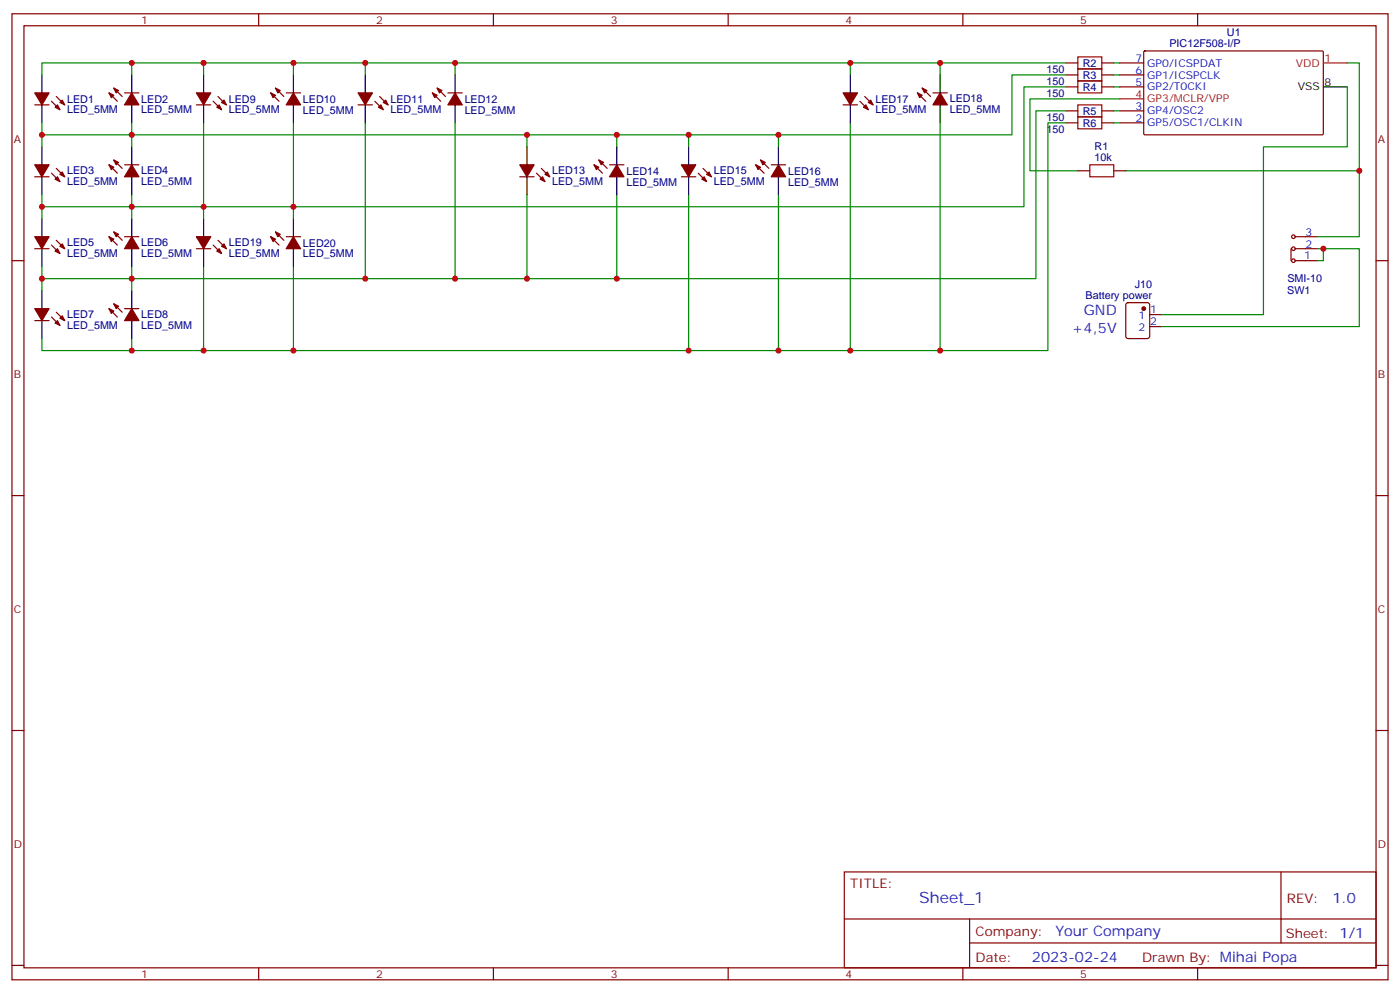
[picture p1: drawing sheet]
<svg xmlns="http://www.w3.org/2000/svg" width="412mm" height="292mm" viewBox="0 0 412 292" stroke-linecap="round" stroke-linejoin="round" font-family="sans-serif">
<g fill="none" stroke="#870000" stroke-width=".35">
<path d="M3.5 4.1h405.4v284.3h-405.4zM7.1 7.6h398.2v277.3h-398.2zM76.2 4.1v3.5M145.3 4.1v3.5M214.5 4.1v3.5M283.6 4.1v3.5M314 18.5h3.5M324.6 18.5h3.5M329.8 18.5h7.1M337 15.2l.3-.2h52.3l.2 .3v24.2l-.3 .2-52.4-.1-.2-.3zM352.8 4.1v3.5M10.2 30.9h4.3"/>
<path d="M15.2 29.8l2.4 2.5M16.6 28.4l2.4 2.5M32.1 27.3l2.5 2.5M33.5 25.9l2.5 2.5M36.7 27.3h4.2M57.9 30.9h4.2M62.8 29.8l2.5 2.5M64.2 28.4l2.5 2.5M79.7 27.3l2.5 2.5M81.1 25.9l2.5 2.5M84.3 27.3h4.2M105.5 30.9h4.2"/>
<path d="M110.4 29.8l2.5 2.5M111.8 28.4l2.5 2.5M127.4 27.3l2.4 2.5M128.8 25.9l2.4 2.5M131.9 27.3h4.3M248.4 30.9h4.2M253.3 29.8l2.5 2.5M254.7 28.4l2.5 2.5M270.2 27.3l2.5 2.5M271.6 25.9l2.5 2.5M274.8 27.3h4.2M314 36.2h3.5"/>
<path d="M314 32.6h3.5M314 25.6h3.5M314 22h3.5M324.6 36.2h3.5M324.6 32.6h3.5M324.6 25.6h3.5M324.6 22h3.5M329.8 36.2h7.1M329.8 32.6h7.1M329.8 25.6h7.1M329.8 22h7.1M10.2 52h4.3"/>
<path d="M15.2 51l2.4 2.4M16.6 49.6l2.4 2.4M32.1 48.5l2.5 2.5M33.5 47.1l2.5 2.5M36.7 48.5h4.2M153.1 52h4.2M158 51l2.5 2.4M159.5 49.6l2.4 2.4M175 48.5l2.4 2.5M176.4 47.1l2.5 2.5M179.6 48.5h4.2M200.7 52h4.3"/>
<path d="M205.7 51l2.4 2.4M207.1 49.6l2.4 2.4M222.6 48.5l2.5 2.5M224 47.1l2.5 2.5M227.2 48.5h4.2M317.5 50.3h3.5M328.1 50.3h3.5M3.5 76.7h3.6M10.2 73.2h4.3M15.2 72.1l2.4 2.5M16.6 70.7l2.4 2.5M32.1 69.7l2.5 2.4"/>
<path d="M33.5 68.3l2.5 2.4M36.7 69.7h4.2M57.9 73.2h4.2M62.8 72.1l2.5 2.5M64.2 70.7l2.5 2.5M79.7 69.7l2.5 2.4M81.1 68.3l2.5 2.4M84.3 69.7h4.2M380.3 73.2v3.5M381.7 76.7h6.4M381.7 69.7h6.4M381.7 73.2h6.4"/>
<path d="M405.3 76.7h3.6M10.2 94.4h4.3M15.2 93.3l2.4 2.5M16.6 91.9l2.4 2.5M32.1 90.8l2.5 2.5M33.5 89.4l2.5 2.5M36.7 90.8h4.2M331.8 89.3l.5-.2h5.7l.6 .4 .1 9.5-.5 .6-5.9 .1-.6-.5-.1-9.4zM338.7 92.6h3.5M338.7 96.1h3.5M3.5 145.9h3.6M405.3 145.9h3.6"/>
<path d="M3.5 215h3.6M405.3 215h3.6M248.7 256.6h156.6v28.3h-156.6zM377.3 256.7v20.8M248.7 270.5h156.5M285.6 277.5h119.6M285.6 270.5v14.1M3.5 284.2h3.6M76.2 284.9v3.5M145.3 284.9v3.5M214.5 284.9v3.5M283.6 284.9v3.5"/>
<path d="M352.8 284.9v3.5M405.3 284.2h3.6"/>
<circle cx="381" cy="73.2" r=".53"/>
<circle cx="381" cy="76.7" r=".53"/>
<circle cx="381" cy="69.7" r=".53"/>
</g>
<path d="M317.5 16.8h7.1v3.5h-7.1zM317.5 34.4h7.1v3.5h-7.1zM317.5 30.9h7.1v3.5h-7.1zM317.5 23.8h7.1v3.5h-7.1zM317.5 20.3h7.1v3.5h-7.1zM321 48.5h7.1v3.5h-7.1z" fill="none" stroke="#a10000" stroke-width=".35"/>
<g fill="none" stroke="#008700" stroke-width=".35">
<path d="M38.8 18.5v3.5M60 18.5v3.5M86.4 18.5v3.5M107.6 18.5v3.5M134.1 18.5v3.5M250.5 18.5v3.5M276.9 18.5v3.5M314 18.5h-301.7v3.5M328.1 18.5h1.7M396.9 18.5h3.5v31.8h-68.8M12.3 36.2v7M38.8 36.2v7"/>
<path d="M60 36.2v28.2M86.4 36.2v28.2M107.6 36.2v45.8M134.1 36.2v45.8M155.2 39.7v3.5M181.7 39.7v3.5M202.8 39.7v3.5M229.3 39.7v3.5M250.5 36.2v67M276.9 36.2v67M314 22h-15.9v17.7h-285.8M314 25.6h-12.4v35.3h-289.3v-3.6"/>
<path d="M314 32.6h-8.8v49.4h-292.9v-3.5M314 36.2h-5.3v67h-296.4v-3.5M328.1 22h1.7M328.1 25.6h1.7M328.1 32.6h1.7M328.1 36.2h1.7M329.8 29.1h-26.4v21.2h14.1M396.9 25.6v17.6h-24.7v49.4h-30M38.8 57.3v7.1M155.2 57.3v24.7M181.7 57.3v24.7M202.8 57.3v45.9"/>
<path d="M229.3 57.3v45.9M400.4 50.3v19.4h-12.3M12.3 60.9v3.5M38.8 78.5v7M60 78.5v24.7M86.4 78.5v24.7M388.1 73.2h12.3v22.9h-58.2M389.8 73.2v3.5h-1.7M12.3 82v3.5M38.8 99.7v3.5"/>
</g>
<path d="M389.8 18.5h7.1M329.8 29.1h7.1" fill="none" stroke="#f00" stroke-width=".35"/>
<g fill="none" stroke="#000" stroke-width=".35">
<path d="M12.3 22v5.3M12.3 30.9v5.3M38.8 22v5.3M38.8 30.9v5.3M60 22v5.3M60 30.9v5.3M86.4 22v5.3M86.4 30.9v5.3M107.6 22v5.3M107.6 30.9v5.3M134.1 22v5.3M134.1 30.9v5.3"/>
<path d="M250.5 22v5.3M250.5 30.9v5.3M276.9 22v5.3M276.9 30.9v5.3M389.8 25.6h7.1M12.3 43.2v5.3M12.3 52v5.3M38.8 43.2v5.3M38.8 52v5.3M155.2 43.2v5.3M155.2 52v5.3M181.7 43.2v5.3"/>
<path d="M181.7 52v5.3M202.8 43.2v5.3M202.8 52v5.3M229.3 43.2v5.3M229.3 52v5.3M12.3 64.4v5.3M12.3 73.2v5.3M38.8 64.4v5.3M38.8 73.2v5.3M60 64.4v5.3M60 73.2v5.3M86.4 64.4v5.3"/>
<path d="M86.4 73.2v5.3M12.3 85.5v5.3M12.3 94.4v5.3M38.8 85.5v5.3M38.8 94.4v5.3"/>
</g>
<g fill="#870000" stroke="#870000" stroke-width=".35">
<path d="M79.7 69.7l1.4 .7-.7 .7z"/>
<path d="M81.1 68.3l1.4 .7-.7 .7z"/>
<path d="M86.4 69.7l2.1 3.5h-4.2z"/>
<path d="M65.3 72.5l.7-.7 .7 1.4z"/>
<path d="M63.9 73.9l.7-.7 .7 1.4z"/>
<path d="M57.9 69.7h4.2l-2.1 3.5z"/>
<path d="M270.2 27.3l1.4 .7-.7 .8z"/>
<path d="M271.6 25.9l1.4 .7-.7 .7z"/>
<path d="M276.9 27.3l2.1 3.6h-4.2z"/>
<path d="M255.8 30.2l.7-.7 .7 1.4z"/>
<path d="M255.1 30.9l.7 1.4-1.4-.7z"/>
<path d="M248.4 27.3h4.2l-2.1 3.6z"/>
<path d="M222.6 48.5l1.4 .7-.7 .7z"/>
<path d="M224 47.1l1.4 .7-.7 .7z"/>
<path d="M229.3 48.5l2.1 3.5h-4.2z"/>
<path d="M208.1 51.3l.7-.7 .7 1.4z"/>
<path d="M206.7 52.7l.7-.7 .7 1.4z"/>
<path d="M200.7 48.5h4.3l-2.2 3.5z"/>
<path d="M175 48.5l1.4 .7-.7 .7z"/>
<path d="M176.4 47.1l1.4 .7-.7 .7z"/>
<path d="M181.7 48.5l2.1 3.5h-4.2z"/>
<path d="M160.5 51.3l.7-.7 .7 1.4z"/>
<path d="M159.1 52.7l.7-.7 .7 1.4z"/>
<path d="M153.1 48.5h4.2l-2.1 3.5z"/>
<path d="M17.6 30.2l.7-.7 .7 1.4z"/>
<path d="M16.9 30.9l.7 1.4-1.4-.7z"/>
<path d="M10.2 27.3h4.3l-2.2 3.6z"/>
<path d="M32.1 27.3l1.4 .7-.7 .8z"/>
<path d="M33.5 25.9l1.4 .7-.7 .7z"/>
<path d="M38.8 27.3l2.1 3.6h-4.2z"/>
<path d="M32.1 48.5l1.4 .7-.7 .7z"/>
<path d="M33.5 47.1l1.4 .7-.7 .7z"/>
<path d="M38.8 48.5l2.1 3.5h-4.2z"/>
<path d="M17.6 51.3l.7-.7 .7 1.4z"/>
<path d="M16.2 52.7l.7-.7 .7 1.4z"/>
<path d="M10.2 48.5h4.3l-2.2 3.5z"/>
<path d="M17.6 93.7l.7-.7 .7 1.4z"/>
<path d="M16.2 95.1l.7-.7 .7 1.4z"/>
<path d="M10.2 90.8h4.3l-2.2 3.6z"/>
<path d="M32.1 90.8l1.4 .7-.7 .8z"/>
<path d="M33.5 89.4l1.4 .7-.7 .7z"/>
<path d="M38.8 90.8l2.1 3.6h-4.2z"/>
<path d="M32.1 69.7l1.4 .7-.7 .7z"/>
<path d="M33.5 68.3l1.4 .7-.7 .7z"/>
<path d="M38.8 69.7l2.1 3.5h-4.2z"/>
<path d="M17.6 72.5l.7-.7 .7 1.4z"/>
<path d="M16.9 73.2l.7 1.4-1.4-.7z"/>
<path d="M10.2 69.7h4.3l-2.2 3.5z"/>
<path d="M65.3 30.2l.7-.7 .7 1.4z"/>
<path d="M64.6 30.9l.7 1.4-1.4-.7z"/>
<path d="M57.9 27.3h4.2l-2.1 3.6z"/>
<path d="M79.7 27.3l1.4 .7-.7 .8z"/>
<path d="M81.1 25.9l1.4 .7-.7 .7z"/>
<path d="M86.4 27.3l2.1 3.6h-4.2z"/>
<path d="M112.9 30.2l.7-.7 .7 1.4z"/>
<path d="M111.5 31.6l.7-.7 .7 1.4z"/>
<path d="M105.5 27.3h4.2l-2.1 3.6z"/>
<path d="M127.4 27.3l1.4 .7-.7 .8z"/>
<path d="M128.8 25.9l1.4 .7-.7 .7z"/>
<path d="M134.1 27.3l2.1 3.6h-4.3z"/>
<circle cx="336.9" cy="90.8" r=".53"/>
</g>
<g fill="#c00">
<circle cx="181.7" cy="39.7" r=".88"/>
<circle cx="155.2" cy="39.7" r=".88"/>
<circle cx="86.4" cy="103.2" r=".88"/>
<circle cx="60" cy="103.2" r=".88"/>
<circle cx="38.8" cy="18.5" r=".88"/>
<circle cx="60" cy="18.5" r=".88"/>
<circle cx="86.4" cy="18.5" r=".88"/>
<circle cx="107.6" cy="18.5" r=".88"/>
<circle cx="134.1" cy="18.5" r=".88"/>
<circle cx="250.5" cy="18.5" r=".88"/>
<circle cx="276.9" cy="18.5" r=".88"/>
<circle cx="276.9" cy="103.2" r=".88"/>
<circle cx="250.5" cy="103.2" r=".88"/>
<circle cx="229.3" cy="103.2" r=".88"/>
<circle cx="229.3" cy="39.7" r=".88"/>
<circle cx="202.8" cy="103.2" r=".88"/>
<circle cx="202.8" cy="39.7" r=".88"/>
<circle cx="181.7" cy="82" r=".88"/>
<circle cx="155.2" cy="82" r=".88"/>
<circle cx="134.1" cy="82" r=".88"/>
<circle cx="107.6" cy="82" r=".88"/>
<circle cx="86.4" cy="60.9" r=".88"/>
<circle cx="60" cy="60.9" r=".88"/>
<circle cx="38.8" cy="103.2" r=".88"/>
<circle cx="38.8" cy="82" r=".88"/>
<circle cx="12.3" cy="82" r=".88"/>
<circle cx="38.8" cy="60.9" r=".88"/>
<circle cx="12.3" cy="60.9" r=".88"/>
<circle cx="38.8" cy="39.7" r=".88"/>
<circle cx="12.3" cy="39.7" r=".88"/>
<circle cx="400.4" cy="50.3" r=".88"/>
<circle cx="389.8" cy="73.2" r=".88"/>
</g>
<text font-size="4.6" fill="#00f" x="270.8" y="265.7">Sheet_1</text>
<g font-size="4.2" fill="#00f">
<text x="319.3" y="92.6">GND</text>
<text x="315.7" y="97.9">+4,5V</text>
<text x="392.5" y="265.9">1.0</text>
<text x="310.9" y="275.5">Your Company</text>
<text x="304" y="283.3">2023-02-24</text>
</g>
<g font-size="3.9" fill="#800">
<text x="250.5" y="261.2">TITLE:</text>
<text x="379.1" y="265.9">REV:</text>
<text x="287.4" y="275.4">Company:</text>
<text x="378.7" y="276">Sheet: 1/1</text>
<text x="287.4" y="283.1">Date:</text>
<text x="336.4" y="283.2">Drawn By: Mihai Popa</text>
</g>
<g font-size="3.2" fill="#800">
<text x="41.6" y="7.1">1</text>
<text x="110.8" y="7.1">2</text>
<text x="179.9" y="7.1">3</text>
<text x="249.1" y="7.1">4</text>
<text x="318.2" y="7.1">5</text>
<text x="4.1" y="42.2">A</text>
<text x="405.9" y="42.2">A</text>
<text x="4.1" y="111.3">B</text>
<text x="405.9" y="111.3">B</text>
<text x="4.1" y="180.4">C</text>
<text x="405.9" y="180.4">C</text>
<text x="4.1" y="249.6">D</text>
<text x="405.9" y="249.6">D</text>
<text x="41.6" y="287.9">1</text>
<text x="110.8" y="287.9">2</text>
<text x="179.9" y="287.9">3</text>
<text x="249.1" y="287.9">4</text>
<text x="318.2" y="287.9">5</text>
</g>
<g font-size="3.2" fill="#000080">
<text x="361.4" y="10.6">U1</text>
<text x="344.5" y="13.8">PIC12F508-I/P</text>
<text x="308.2" y="21.4">150</text>
<text x="318.9" y="23.2">R3</text>
<text x="318.9" y="19.6">R2</text>
<text x="308.2" y="28.5">150</text>
<text x="308.2" y="24.9">150</text>
<text x="318.9" y="26.7">R4</text>
<text x="19.8" y="33.4">LED_5MM</text>
<text x="19.8" y="30.2">LED1</text>
<text x="41.6" y="33.4">LED_5MM</text>
<text x="41.6" y="30.2">LED2</text>
<text x="67.4" y="33.4">LED_5MM</text>
<text x="67.4" y="30.2">LED9</text>
<text x="89.3" y="33.4">LED_5MM</text>
<text x="89.3" y="30.2">LED10</text>
<text x="115" y="33.4">LED_5MM</text>
<text x="115" y="30.2">LED11</text>
<text x="136.9" y="33.4">LED_5MM</text>
<text x="136.9" y="30.3">LED12</text>
<text x="257.9" y="33.4">LED_5MM</text>
<text x="257.9" y="30.2">LED17</text>
<text x="279.8" y="33.3">LED_5MM</text>
<text x="279.8" y="30.2">LED18</text>
<text x="308.2" y="35.5">150</text>
<text x="318.9" y="33.7">R5</text>
<text x="308.2" y="39">150</text>
<text x="318.9" y="37.3">R6</text>
<text x="322.5" y="47.4">10k</text>
<text x="322.5" y="44.3">R1</text>
<text x="19.8" y="51.4">LED3</text>
<text x="41.6" y="51.4">LED4</text>
<text x="162.6" y="51.4">LED13</text>
<text x="184.5" y="51.4">LED14</text>
<text x="210.3" y="51.4">LED15</text>
<text x="232.1" y="51.4">LED16</text>
<text x="19.8" y="54.6">LED_5MM</text>
<text x="41.6" y="54.6">LED_5MM</text>
<text x="162.6" y="54.6">LED_5MM</text>
<text x="184.5" y="54.6">LED_5MM</text>
<text x="210.3" y="54.6">LED_5MM</text>
<text x="232.1" y="54.6">LED_5MM</text>
<text x="19.8" y="75.7">LED_5MM</text>
<text x="19.8" y="72.5">LED5</text>
<text x="41.6" y="75.7">LED_5MM</text>
<text x="41.6" y="72.5">LED6</text>
<text x="67.4" y="75.7">LED_5MM</text>
<text x="67.4" y="72.5">LED19</text>
<text x="89.3" y="75.8">LED_5MM</text>
<text x="89.3" y="72.6">LED20</text>
<text x="379.2" y="83.1">SMI-10</text>
<text x="319.8" y="88">Battery power</text>
<text x="334.2" y="84.8">J10</text>
<text x="379.2" y="86.7">SW1</text>
<text x="19.8" y="93.7">LED7</text>
<text x="41.6" y="93.7">LED8</text>
<text x="19.8" y="96.9">LED_5MM</text>
<text x="41.6" y="96.9">LED_5MM</text>
</g>
<g font-size="3.2" fill="#00f">
<text x="334.5" y="21.7">6</text>
<text x="334.5" y="18.2">7</text>
<text x="338" y="23.1">GP1/ICSPCLK</text>
<text x="338" y="19.6">GP0/ICSPDAT</text>
<text x="334.5" y="25.2">5</text>
<text x="338" y="26.6">GP2/T0CKI</text>
<text x="334.5" y="35.8">2</text>
<text x="334.5" y="32.3">3</text>
<text x="338" y="33.7">GP4/OSC2</text>
<text x="338" y="37.2">GP5/OSC1/CLKIN</text>
<text x="384.5" y="69.3">3</text>
<text x="384.2" y="76.4">1</text>
<text x="384.5" y="72.8">2</text>
<text x="335.3" y="94">1</text>
<text x="338.8" y="92.3">1</text>
<text x="338.8" y="95.8">2</text>
<text x="335.3" y="97.5">2</text>
</g>
<g font-size="3.2" fill="#f00">
<text x="381.7" y="19.6">VDD</text>
<text x="390.2" y="18.2">1</text>
<text x="334.5" y="28.8">4</text>
<text x="338" y="30.2">GP3/MCLR/VPP</text>
</g>
<g font-size="3.2">
<text x="382.3" y="26.6">VSS</text>
<text x="390.2" y="25.2">8</text>
</g>
</svg>
